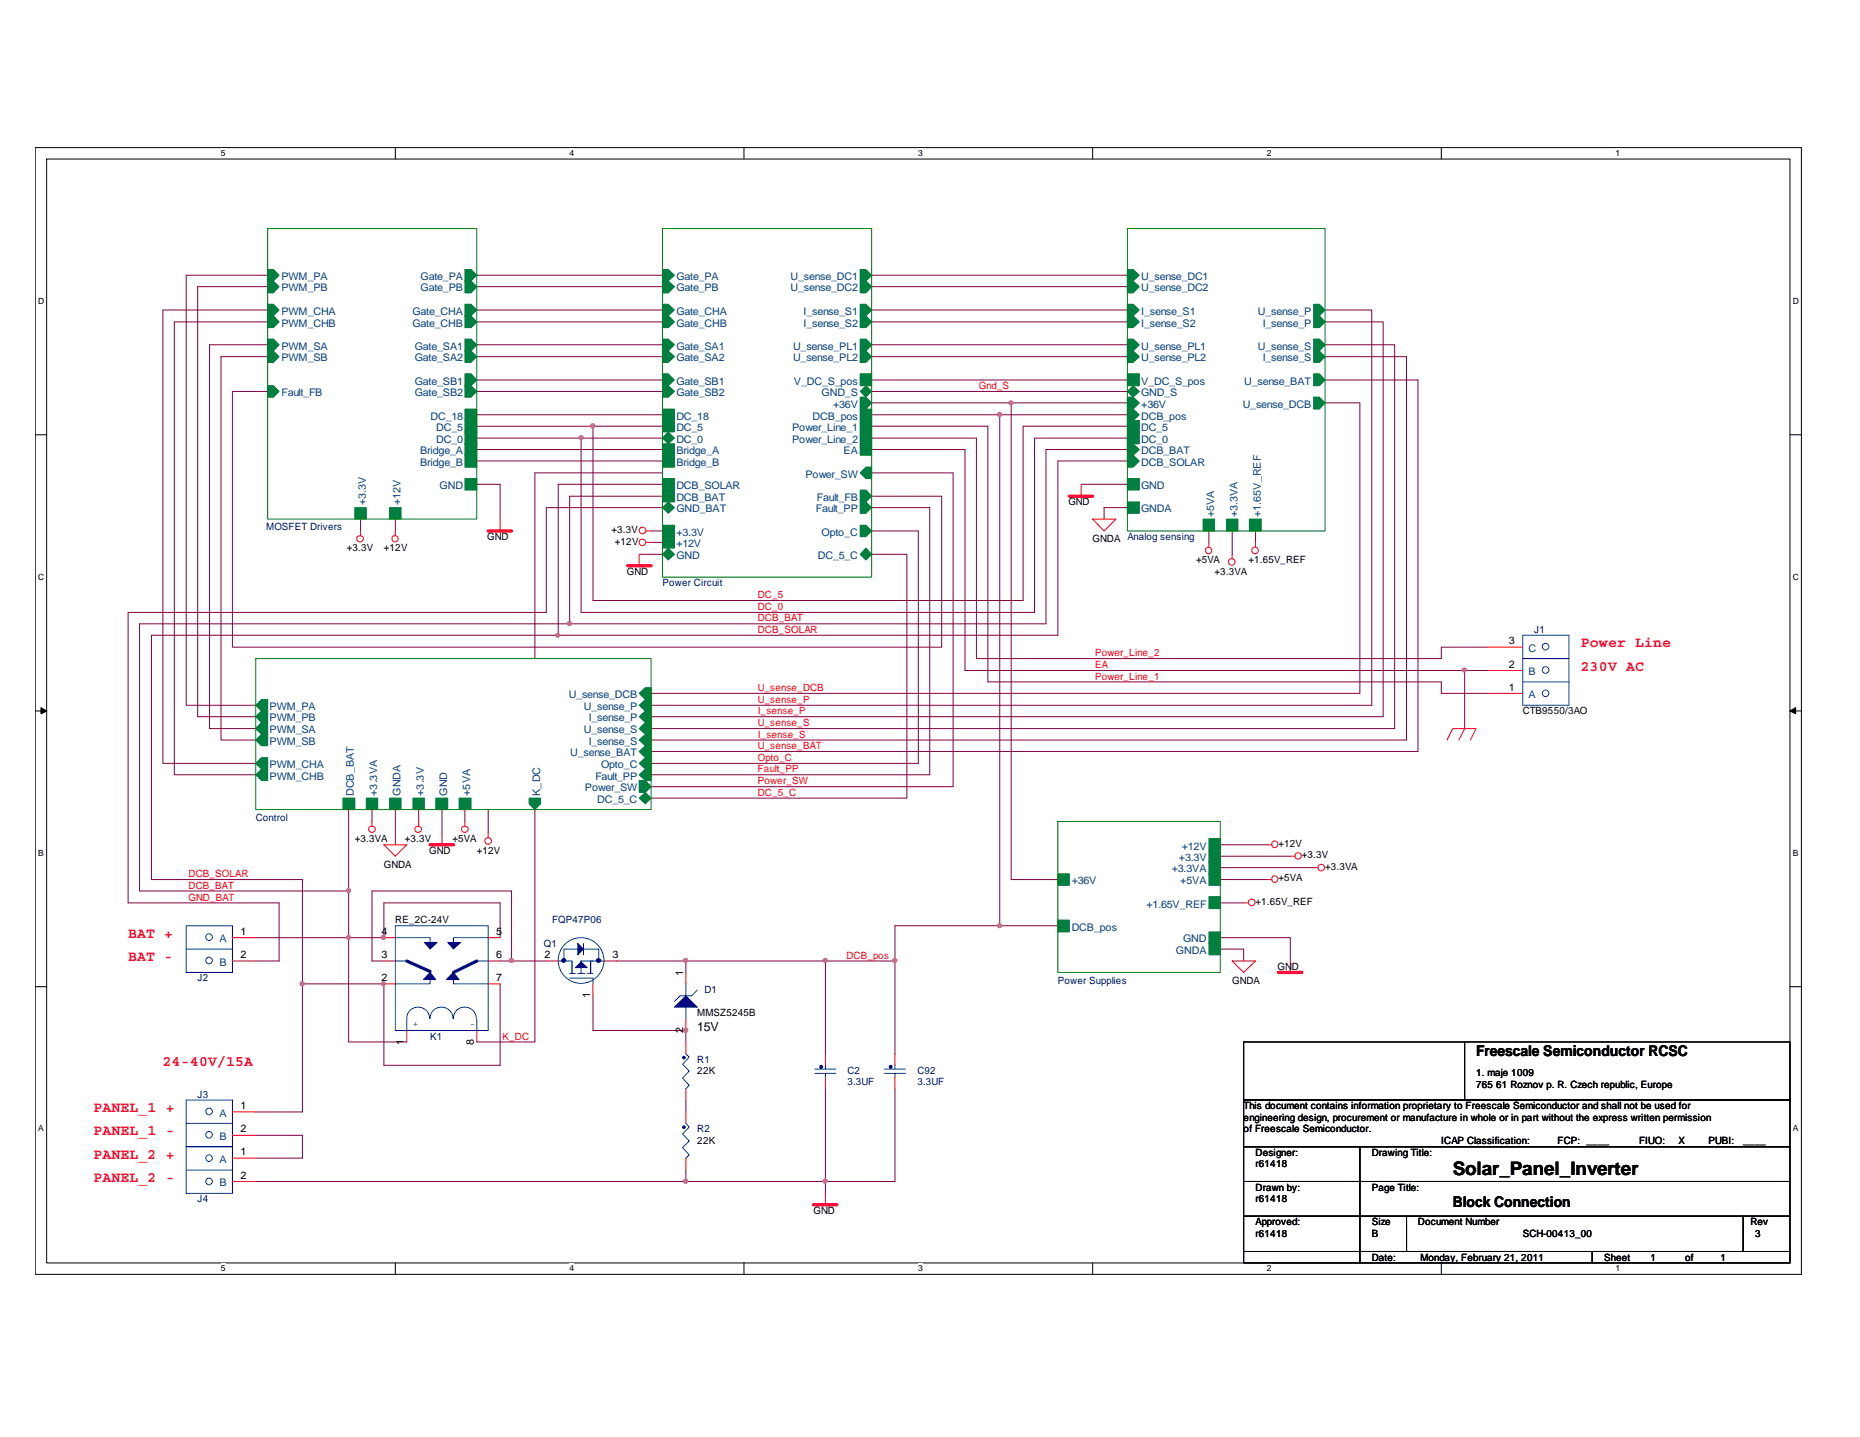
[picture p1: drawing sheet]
<svg xmlns="http://www.w3.org/2000/svg" width="279mm" height="216mm" viewBox="0 0 279 216" stroke-linecap="round" stroke-linejoin="round" font-family="sans-serif">
<path d="M5.3 22.2h265.3v169.3h-265.3zM7 23.9h261.9v165.8h-261.9z" fill="none" stroke="#000" stroke-width=".15"/>
<g fill="#fff">
<path d="M33.2 22.3h.6v1.4h-.6z"/>
<path d="M33.2 189.9h.6v1.3h-.6z"/>
</g>
<path d="M59.4 22.2v1.7M59.4 189.7v1.8" fill="none" stroke="#000" stroke-width=".15"/>
<g fill="#fff">
<path d="M85.6 22.3h.6v1.4h-.6z"/>
<path d="M85.6 189.9h.6v1.3h-.6z"/>
</g>
<path d="M111.8 22.2v1.7M111.8 189.7v1.8" fill="none" stroke="#000" stroke-width=".15"/>
<g fill="#fff">
<path d="M137.9 22.3h.7v1.4h-.7z"/>
<path d="M137.9 189.9h.7v1.3h-.7z"/>
</g>
<path d="M164.1 22.2v1.7M164.1 189.7v1.8" fill="none" stroke="#000" stroke-width=".15"/>
<g fill="#fff">
<path d="M190.3 22.3h.7v1.4h-.7z"/>
<path d="M190.3 189.9h.7v1.3h-.7z"/>
</g>
<path d="M216.5 22.2v1.7M216.5 189.7v1.8" fill="none" stroke="#000" stroke-width=".15"/>
<g fill="#fff">
<path d="M242.7 22.3h.6v1.4h-.6z"/>
<path d="M242.7 189.9h.6v1.3h-.6z"/>
<path d="M5.7 44.6h.9v1.3h-.9z"/>
<path d="M269.3 44.6h.9v1.3h-.9z"/>
<path d="M5.7 86h.9v1.4h-.9z"/>
<path d="M269.3 86h.9v1.4h-.9z"/>
</g>
<path d="M5.3 65.3h1.7M268.9 65.3h1.7" fill="none" stroke="#000" stroke-width=".15"/>
<g fill="#fff">
<path d="M5.7 127.5h.8v1.4h-.8z"/>
<path d="M269.3 127.5h.8v1.4h-.8z"/>
</g>
<path d="M5.3 106.8h1.7M268.9 106.8h1.7" fill="none" stroke="#000" stroke-width=".15"/>
<path d="M6.2 106.3l.8 .5-.8 .4zM268.9 106.8l.8-.5v.9z" fill="#000" stroke="#000" stroke-width=".15"/>
<g fill="#fff">
<path d="M5.7 168.9h.8v1.4h-.8z"/>
<path d="M269.3 168.9h.8v1.4h-.8z"/>
</g>
<g fill="none" stroke="#000" stroke-width=".15">
<path d="M5.3 148.2h1.7M186.8 156.5h82.1v8.8h-82.1zM220 156.5v8.8M268.9 148.2h1.7M186.8 165.3h82.1v7h-82.1zM186.8 172.3h17.5v5.2h-17.5zM186.8 177.5h17.5v5.2h-17.5zM204.3 172.3h64.6v5.2h-64.6zM204.3 177.5h64.6v5.2h-64.6zM186.8 182.7h17.5v5.3h-17.5zM186.8 188h17.5v1.7h-17.5zM204.3 188h34.9v1.7h-34.9z"/>
<path d="M204.3 182.7h7v5.3h-7zM211.3 182.7h50.6v5.3h-50.6zM239.2 188h29.7v1.7h-29.7zM261.9 182.7h7v5.3h-7z"/>
</g>
<g fill="none" stroke="#800040" stroke-width=".15">
<path d="M40.2 48.4h-14v68h12.2M40.2 51.8h-8.7v57.7h6.9M40.2 46.6h-15.7v68.1h13.9M40.2 53.6h-7v57.6h5.2M40.2 41.4h-12.2v64.6h10.4M40.2 58.8h-5.3v38.4h106.6v-22.6h-10.6M40.2 43.1h-10.5v64.6h8.7M71.6 51.8h27.9M71.6 53.6h27.9M71.6 58.8h27.9M71.6 57.1h27.9M71.6 46.6h27.9"/>
<path d="M71.6 48.4h27.9M71.6 43.1h27.9M71.6 41.4h27.9M130.9 51.8h38.5M130.9 53.6h38.5M130.9 58.8h38.5M130.9 57.1h38.5M130.9 43.1h38.5M130.9 41.4h38.5M130.9 46.6h38.5M130.9 48.4h38.5M199 57.1h14v55.8h-115.2"/>
<path d="M199 46.6h7.1v59.4h-108.3M199 53.6h12.3v57.6h-113.5M199 48.4h8.8v59.3h-110M199 51.8h10.5v57.7M54.2 78v1.8M59.4 78v1.8M71.6 65.8h15.7M71.6 67.5h27.9M71.6 69.3h27.9M71.6 62.3h27.9M71.6 72.8h3.5v5.2M71.6 64h17.5"/>
<path d="M87.3 65.8h12.2M87.3 65.8v26.2h68.1v-26.2h14M89.1 64h10.4M97.8 79.8h1.7M99.5 76.3h-17.4v15.7h-62.9v43.7h22.7v8.7h-3.5M99.5 71h-19.2v28M99.5 74.6h-13.9v19.1M99.5 72.8h-15.6v22.6M130.9 71h12.3v47.2h-45.4M130.9 79.8h7v34.9h-40.1M130.9 67.5h14.1v33.2h75M130.9 76.3h8.8v40.1h-41.9"/>
<path d="M130.9 65.8h15.8v33.1h69.8v-1.7h7M130.9 62.3h19.3M130.9 60.5h21M130.9 64h17.5v38.5h68.1v1.7h7M150.2 62.3v76.8M150.2 62.3h19.2M151.9 60.5v71.6h7M151.9 60.5h17.5M162.4 72.8h7M169.4 76.3h-3.6v1.7M169.4 69.3h-10.5v26.1h-75M169.4 67.5h-12.3v26.2h-71.5"/>
<path d="M169.4 64h-15.7v26.2h-64.6v-26.2M181.6 79.8v1.7M185.1 79.8v3.5M188.6 79.8v1.7M199 60.5h5.3v43.7h-106.5M83.9 95.4h-61.2v36.7h22.7v15.7h12.3v12.3h17.4v-12.3M85.6 93.7h-64.6v40.2h31.4M96 83.3h3.5M97.8 81.5h1.7M130.9 83.3h5.3v36.6h-38.4M97.8 109.5h111.7M220 100.7h3.5"/>
<path d="M220 100.7v8.8M52.4 133.9v7M52.4 121.6v12.3M55.9 121.6v1.8M59.4 121.6v5.3M62.9 121.6v1.8M66.4 121.6v3.5M69.8 121.6v1.8M73.3 121.6v3.5M80.3 121.6v34.9h-8.7M150.2 139.1h-15.8v5.3M150.2 139.1h8.7"/>
<path d="M183.3 132.1h7M183.3 130.4h14M183.3 128.6h10.5M183.3 126.9h7M183.3 135.7h3.5M38.4 140.9h14M45.4 147.8v19.3h-7M52.4 140.9v15.6h8.7M52.4 140.9h5.3v-5.2h17.4v5.2M57.7 144.4h-1.8v-10.5h20.9v10.5M75.1 144.4h1.7M76.8 144.4h5.3"/>
<path d="M89.1 149.6v5.2h13.9v1.7M92.6 144.4h10.4v1.7M103 144.4h21M124 144.4v13.9M124 144.4h10.4M134.4 144.4v13.9M183.3 140.9h10.5v3.5M183.3 142.6h3.5v1.8M38.4 170.6h7v3.4h-7M38.4 177.5h64.6M103 175.8v1.7M103 177.5h21"/>
<path d="M103 165.3v1.8M124 163.6v13.9M124 177.5v1.8M134.4 163.6v13.9h-10.4"/>
</g>
<g fill="#f0f" stroke="#f0f" stroke-width=".15">
<circle cx="57.6" cy="140.8" r=".31"/>
<circle cx="76.8" cy="144.3" r=".31"/>
<circle cx="57.6" cy="147.8" r=".3"/>
<circle cx="45.4" cy="147.8" r=".31"/>
<circle cx="85.5" cy="93.7" r=".32"/>
<circle cx="103" cy="154.8" r=".32"/>
<circle cx="83.8" cy="95.4" r=".3"/>
<circle cx="134.4" cy="144.3" r=".31"/>
<circle cx="150.2" cy="139.1" r=".31"/>
<circle cx="52.4" cy="133.8" r=".31"/>
<circle cx="52.4" cy="140.8" r=".31"/>
<circle cx="220" cy="100.7" r=".31"/>
<circle cx="87.3" cy="65.7" r=".3"/>
<circle cx="103" cy="177.5" r=".32"/>
<circle cx="150.1" cy="62.3" r=".32"/>
<circle cx="89" cy="64" r=".32"/>
<circle cx="124" cy="144.3" r=".31"/>
<circle cx="103" cy="144.3" r=".31"/>
<circle cx="124" cy="177.5" r=".32"/>
<circle cx="151.9" cy="60.5" r=".31"/>
</g>
<g fill="none" stroke="#f00" stroke-width=".15">
<path d="M54.2 79.8v.7M59.4 79.8v.7M75.1 78v1.8M97.1 79.8h.7M162.4 72.8v1.8M164.1 78h3.5l-1.8 1.8zM96 83.3v1.7M97.1 81.5h.7M181.6 81.5v.7M185.1 83.3v.6M188.6 81.5v.7M223.5 97.2h5.2"/>
<path d="M217.4 111.2l.8-1.7h3.5l-.8 1.7M220 109.5l-.8 1.7M223.5 104.2h5.2M223.5 100.7h5.2M55.9 123.4v.7M57.7 126.9h3.4l-1.7 1.7zM62.9 123.4v.7M66.4 125.1v1.8M69.8 123.4v.7M73.3 125.1v.8M186.8 135.7h.7M190.3 132.1h.7"/>
<path d="M190.3 126.9h.7M193.8 128.6h.7M197.3 130.4h.7M34.9 140.9h3.5M34.9 144.4h3.5M57.7 140.9h1.7M57.7 147.8h1.7M57.7 144.4h1.7M61.1 154.8v1.7M71.6 154.8v1.7M73.3 140.9h1.8M73.3 144.4h1.8"/>
<path d="M73.3 147.8h1.8M82.1 144.4h1.8M89.1 147.8v1.8M90.8 144.4h1.8M103 156.5v1.8M103 153.1v1.7M103 146.1v1.7M124 158.3v1.8M134.4 158.3v1.8M185.1 144.4h3.5l-1.8 1.7zM193.8 144.4v1.7M34.9 167.1h3.5"/>
<path d="M34.9 170.6h3.5M34.9 174h3.5M34.9 177.5h3.5M103 167.1v1.7M103 174v1.8M103 163.6v1.7M124 179.3v1.7M124 161.8v1.8M134.4 161.8v1.8"/>
<circle cx="96.5" cy="79.7" r=".5"/>
<circle cx="54.1" cy="80.9" r=".49"/>
<circle cx="59.3" cy="80.9" r=".48"/>
<circle cx="96.5" cy="81.5" r=".5"/>
<circle cx="181.5" cy="82.7" r=".49"/>
<circle cx="185" cy="84.4" r=".5"/>
<circle cx="188.5" cy="82.7" r=".5"/>
<circle cx="55.9" cy="124.6" r=".49"/>
<circle cx="62.8" cy="124.6" r=".49"/>
<circle cx="69.8" cy="124.6" r=".49"/>
<circle cx="73.3" cy="126.3" r=".5"/>
<circle cx="188" cy="135.6" r=".5"/>
<circle cx="191.5" cy="126.8" r=".49"/>
<circle cx="191.5" cy="132.1" r=".49"/>
<circle cx="195" cy="128.6" r=".48"/>
<circle cx="198.5" cy="130.4" r=".5"/>
</g>
<path d="M73.3 79.8h3.5M160.6 74.6h3.5M94.3 85h3.5M64.6 126.9h3.5M192 146.1h3.5M122.2 181h3.5" fill="none" stroke="#f00" stroke-width=".5"/>
<g fill="#008040" stroke="#008040" stroke-width=".15">
<path d="M69.8 71.9h1.8v1.7h-1.8z" fill-rule="evenodd"/>
<path d="M69.8 40.5h1l.8 .9-.8 .8h-1z" fill-rule="evenodd"/>
<path d="M69.8 42.2h1l.8 .9-.8 .9h-1z" fill-rule="evenodd"/>
<path d="M58.5 76.3h1.7v1.7h-1.7z" fill-rule="evenodd"/>
<path d="M40.2 50.9h.9l.8 .9-.8 .9h-.9z" fill-rule="evenodd"/>
<path d="M40.2 52.7h.9l.8 .9-.8 .8h-.9z" fill-rule="evenodd"/>
<path d="M40.2 40.5h.9l.8 .9-.8 .8h-.9z" fill-rule="evenodd"/>
<path d="M40.2 42.2h.9l.8 .9-.8 .9h-.9z" fill-rule="evenodd"/>
<path d="M40.2 45.7h.9l.8 .9-.8 .8h-.9z" fill-rule="evenodd"/>
<path d="M40.2 47.4h.9l.8 1-.8 .8h-.9z" fill-rule="evenodd"/>
<path d="M69.8 45.7h1l.8 .9-.8 .8h-1z" fill-rule="evenodd"/>
<path d="M69.8 47.4h1l.8 1-.8 .8h-1z" fill-rule="evenodd"/>
<path d="M53.3 76.3h1.7v1.7h-1.7z" fill-rule="evenodd"/>
<path d="M69.8 66.7h1.8v1.7h-1.8z" fill-rule="evenodd"/>
<path d="M69.8 64.9h1.8v1.8h-1.8z" fill-rule="evenodd"/>
<path d="M69.8 63.2h1.8v1.7h-1.8z" fill-rule="evenodd"/>
<path d="M69.8 56.2h1l.8 .9-.8 .9h-1z" fill-rule="evenodd"/>
<path d="M69.8 58h1l.8 .8-.8 .9h-1z" fill-rule="evenodd"/>
<path d="M69.8 50.9h1l.8 .9-.8 .9h-1z" fill-rule="evenodd"/>
<path d="M69.8 52.7h1l.8 .9-.8 .8h-1z" fill-rule="evenodd"/>
<path d="M69.8 68.4h1.8v1.8h-1.8z" fill-rule="evenodd"/>
<path d="M40.2 58h.9l.8 .8-.8 .9h-.9z" fill-rule="evenodd"/>
<path d="M69.8 61.5h1.8v1.7h-1.8z" fill-rule="evenodd"/>
<path d="M96 106l.9-.9h.9v1.7h-.9z" fill-rule="evenodd"/>
<path d="M96.9 108.5h.9v1.8h-.9l-.9-.8z" fill-rule="evenodd"/>
<path d="M39.3 108.5h.9v1.8h-.9l-.9-.8z" fill-rule="evenodd"/>
<path d="M38.4 111.2l.9-.9h.9v1.7h-.9z" fill-rule="evenodd"/>
<path d="M38.4 106l.9-.9h.9v1.7h-.9z" fill-rule="evenodd"/>
<path d="M96 107.7l.9-.9h.9v1.7h-.9z" fill-rule="evenodd"/>
<path d="M38.4 107.7l.9-.9h.9v1.7h-.9z" fill-rule="evenodd"/>
<path d="M96 111.2l.9-.9h.9v1.7h-.9z" fill-rule="evenodd"/>
<path d="M38.4 114.7l.9-.9h.9v1.7h-.9z" fill-rule="evenodd"/>
<path d="M38.4 116.4l.9-.9h.9v1.8h-.9z" fill-rule="evenodd"/>
<path d="M51.5 119.9h1.8v1.7h-1.8z" fill-rule="evenodd"/>
<path d="M96 112.9l.9-.9h.9v1.8h-.9z" fill-rule="evenodd"/>
<path d="M79.5 119.9h1.7v.9l-.9 .8-.8-.8z" fill-rule="evenodd"/>
<path d="M58.5 119.9h1.7v1.7h-1.7z" fill-rule="evenodd"/>
<path d="M62 119.9h1.7v1.7h-1.7z" fill-rule="evenodd"/>
<path d="M55 119.9h1.7v1.7h-1.7z" fill-rule="evenodd"/>
<path d="M65.5 119.9h1.8v1.7h-1.8z" fill-rule="evenodd"/>
<path d="M96 104.2l.9-.9h.9v1.8h-.9z" fill-rule="evenodd"/>
<path d="M96 114.7l.9-.9h.9v1.7h-.9z" fill-rule="evenodd"/>
<path d="M96 116.4l.9-.9h.9v1.8h-.9z" fill-rule="evenodd"/>
<path d="M69 119.9h1.8v1.7h-1.8z" fill-rule="evenodd"/>
<path d="M96 117.3h.9l.9 .9-.9 .9h-.9z" fill-rule="evenodd"/>
<path d="M96 119.9l.9-.8 .9 .8-.9 .9z" fill-rule="evenodd"/>
<path d="M181.6 127.8h1.7v1.7h-1.7z" fill-rule="evenodd"/>
<path d="M181.6 126h1.7v1.8h-1.7z" fill-rule="evenodd"/>
<path d="M181.6 141.7h1.7v1.8h-1.7z" fill-rule="evenodd"/>
<path d="M181.6 140h1.7v1.7h-1.7z" fill-rule="evenodd"/>
<path d="M181.6 129.5h1.7v1.8h-1.7z" fill-rule="evenodd"/>
<path d="M181.6 134.7h1.7v1.8h-1.7z" fill-rule="evenodd"/>
<path d="M181.6 131.3h1.7v1.7h-1.7z" fill-rule="evenodd"/>
<path d="M158.9 131.3h1.7v1.7h-1.7z" fill-rule="evenodd"/>
<path d="M158.9 138.2h1.7v1.8h-1.7z" fill-rule="evenodd"/>
<path d="M169.4 45.7h.8l.9 .9-.9 .8h-.8z" fill-rule="evenodd"/>
<path d="M187.7 78h1.8v1.8h-1.8z" fill-rule="evenodd"/>
<path d="M184.2 78h1.8v1.8h-1.8z" fill-rule="evenodd"/>
<path d="M169.4 75.4h1.7v1.7h-1.7z" fill-rule="evenodd"/>
<path d="M197.3 45.7h.9l.8 .9-.8 .8h-.9z" fill-rule="evenodd"/>
<path d="M197.3 50.9h.9l.8 .9-.8 .9h-.9z" fill-rule="evenodd"/>
<path d="M197.3 47.4h.9l.8 1-.8 .8h-.9z" fill-rule="evenodd"/>
<path d="M197.3 52.7h.9l.8 .9-.8 .8h-.9z" fill-rule="evenodd"/>
<path d="M180.7 78h1.7v1.8h-1.7z" fill-rule="evenodd"/>
<path d="M169.4 50.9h.8l.9 .9-.9 .9h-.8z" fill-rule="evenodd"/>
<path d="M169.4 52.7h.8l.9 .9-.9 .8h-.8z" fill-rule="evenodd"/>
<path d="M169.4 58.8l.8-.8 .9 .8-.9 .9z" fill-rule="evenodd"/>
<path d="M169.4 68.4h.8l.9 .9-.9 .9h-.8z" fill-rule="evenodd"/>
<path d="M197.3 56.2h.9l.8 .9-.8 .9h-.9z" fill-rule="evenodd"/>
<path d="M169.4 66.7h.8l.9 .8-.9 .9h-.8z" fill-rule="evenodd"/>
<path d="M169.4 56.2h1.7v1.8h-1.7z" fill-rule="evenodd"/>
<path d="M169.4 71.9h1.7v1.7h-1.7z" fill-rule="evenodd"/>
<path d="M169.4 64.9h1.7v1.8h-1.7z" fill-rule="evenodd"/>
<path d="M169.4 40.5h.8l.9 .9-.9 .8h-.8z" fill-rule="evenodd"/>
<path d="M169.4 42.2h.8l.9 .9-.9 .9h-.8z" fill-rule="evenodd"/>
<path d="M169.4 63.2h1.7v1.7h-1.7z" fill-rule="evenodd"/>
<path d="M197.3 59.7h.9l.8 .8-.8 1h-.9z" fill-rule="evenodd"/>
<path d="M169.4 59.7h.8l.9 .8-.9 1h-.8z" fill-rule="evenodd"/>
<path d="M169.4 61.5h.8l.9 .8-.9 .9h-.8z" fill-rule="evenodd"/>
<path d="M169.4 47.4h.8l.9 1-.9 .8h-.8z" fill-rule="evenodd"/>
<path d="M99.5 40.5h.9l.9 .9-.9 .8h-.9z" fill-rule="evenodd"/>
<path d="M129.2 63.2h1.7v1.7h-1.7z" fill-rule="evenodd"/>
<path d="M99.5 42.2h.9l.9 .9-.9 .9h-.9z" fill-rule="evenodd"/>
<path d="M129.2 45.7h.9l.8 .9-.8 .8h-.9z" fill-rule="evenodd"/>
<path d="M129.2 47.4h.9l.8 1-.8 .8h-.9z" fill-rule="evenodd"/>
<path d="M129.2 64.9h1.7v1.8h-1.7z" fill-rule="evenodd"/>
<path d="M129.2 50.9h.9l.8 .9-.8 .9h-.9z" fill-rule="evenodd"/>
<path d="M129.2 52.7h.9l.8 .9-.8 .8h-.9z" fill-rule="evenodd"/>
<path d="M129.2 58.8l.9-.8 .8 .8-.8 .9z" fill-rule="evenodd"/>
<path d="M100.4 82.4l.9 .9-.9 .8-.9-.8z" fill-rule="evenodd"/>
<path d="M99.5 56.2h.9l.9 .9-.9 .9h-.9z" fill-rule="evenodd"/>
<path d="M99.5 50.9h.9l.9 .9-.9 .9h-.9z" fill-rule="evenodd"/>
<path d="M99.5 58h.9l.9 .8-.9 .9h-.9z" fill-rule="evenodd"/>
<path d="M99.5 52.7h.9l.9 .9-.9 .8h-.9z" fill-rule="evenodd"/>
<path d="M129.2 61.5h1.7v1.7h-1.7z" fill-rule="evenodd"/>
<path d="M99.5 66.7h1.8v1.7h-1.8z" fill-rule="evenodd"/>
<path d="M99.5 68.4h1.8v1.8h-1.8z" fill-rule="evenodd"/>
<path d="M129.2 66.7h1.7v1.7h-1.7z" fill-rule="evenodd"/>
<path d="M99.5 80.6h1.8v1.8h-1.8z" fill-rule="evenodd"/>
<path d="M99.5 73.6h1.8v1.8h-1.8z" fill-rule="evenodd"/>
<path d="M99.5 45.7h.9l.9 .9-.9 .8h-.9z" fill-rule="evenodd"/>
<path d="M99.5 47.4h.9l.9 1-.9 .8h-.9z" fill-rule="evenodd"/>
<path d="M99.5 76.3l.9-.9 .9 .9-.9 .8z" fill-rule="evenodd"/>
<path d="M99.5 71.9h1.8v1.7h-1.8z" fill-rule="evenodd"/>
<path d="M129.2 78.9h.9l.8 .9-.8 .8h-.9z" fill-rule="evenodd"/>
<path d="M129.2 73.6h.9l.8 1-.8 .8h-.9z" fill-rule="evenodd"/>
<path d="M129.2 75.4h.9l.8 .9-.8 .8h-.9z" fill-rule="evenodd"/>
<path d="M99.5 78.9h1.8v1.7h-1.8z" fill-rule="evenodd"/>
<path d="M129.2 56.2h1.7v1.8h-1.7z" fill-rule="evenodd"/>
<path d="M99.5 63.2h1.8v1.7h-1.8z" fill-rule="evenodd"/>
<path d="M100.4 64.9l.9 .9-.9 .9-.9-.9z" fill-rule="evenodd"/>
<path d="M129.2 71l.9-.8h.8v1.7h-.8z" fill-rule="evenodd"/>
<path d="M129.2 40.5h.9l.8 .9-.8 .8h-.9z" fill-rule="evenodd"/>
<path d="M129.2 42.2h.9l.8 .9-.8 .9h-.9z" fill-rule="evenodd"/>
<path d="M129.2 59.7h.9l.8 .8-.8 1h-.9z" fill-rule="evenodd"/>
<path d="M99.5 61.5h1.8v1.7h-1.8z" fill-rule="evenodd"/>
<path d="M130.1 82.4l.8 .9-.8 .8-.9-.8z" fill-rule="evenodd"/>
</g>
<path d="M40.2 34.3h31.4v43.7h-31.4zM99.5 34.3h31.4v52.4h-31.4zM169.4 34.3h29.6v45.5h-29.6zM38.4 98.9h59.4v22.7h-59.4zM158.9 123.4h24.4v22.7h-24.4z" fill="none" stroke="#008000" stroke-width=".15"/>
<g fill="none" stroke="#00f" stroke-width=".15">
<path d="M228.7 98.9h7M228.7 95.4h7v10.6h-7zM228.7 102.5h7M28 139.1h6.9v7h-6.9zM59.4 139.1h13.9v15.7h-13.9zM28 142.6h6.9M59.4 144.4h1.7M59.4 140.9h5.2v.8M61.1 153a1.72 1.72 0 0 1 1.7-1.7 1.72 1.72 0 0 1 1.7 1.7M61.1 153.1v1.7M64.6 153a1.72 1.72 0 0 1 1.7-1.7 1.72 1.72 0 0 1 1.7 1.7M64.6 147v.8h-5.2"/>
<path d="M68.1 147v.8h5.2M68.1 153a1.72 1.72 0 0 1 1.7-1.7 1.72 1.72 0 0 1 1.7 1.7M71.6 153.1v1.7M71.8 144.4h1.5M73.3 140.9h-5.2v.8M83.9 144.4h2v1.8M85.6 146.2h.8M85.6 147h3.5v.8M85.9 144.5v1.6M86.8 142.6h-2.1v1.8M86.8 146.2h1.1M87.3 144.4h1.4"/>
<path d="M87.3 144.4v.6M87.3 144.4v1.8M87.6 142.6h2.3v1.8M87.6 141.7v1.8M88.2 146.2h.9M89.1 144.4h-.4v1.7M90.8 144.4h-2.1v1.8M103 158.3l.5 .5-1 1.1 1 1-1 1.1 1 1.1-.5 .5M103 151.3v1.8M103 147.8v1.8M104.7 148.7l-.8 .9h-1.7l-.9 .9M28 172.3v-7h6.9v7"/>
<path d="M28 168.8h6.9M28 172.3v7h6.9v-7M28 175.8h6.9M28 172.3h6.9M103 168.8l.5 .6-1 1 1 1-1 1 1 1.1-.5 .5M122.4 161.3h3.2M122.4 160.6h3.2M124 161.3v.5M124 160.1v.5M132.9 161.3h3.1M132.9 160.6h3.1M134.4 160.1v.5"/>
<path d="M134.4 161.3v.5"/>
<circle cx="232.2" cy="97.2" r=".5"/>
<circle cx="232.2" cy="100.7" r=".5"/>
<circle cx="232.2" cy="104.2" r=".5"/>
<circle cx="31.4" cy="144.3" r=".5"/>
<circle cx="31.4" cy="140.8" r=".5"/>
<circle cx="87.3" cy="144.3" r="3.4"/>
<circle cx="31.4" cy="174" r=".5"/>
<circle cx="31.4" cy="177.5" r=".5"/>
<circle cx="31.4" cy="167" r=".5"/>
<circle cx="31.4" cy="170.5" r=".5"/>
</g>
<g fill="#00f" stroke="#00f" stroke-width=".15">
<path d="M133.6 160.1h.3l.1 .2-.2 .3-.2-.2z" fill-rule="evenodd"/>
<path d="M86.8 141.7l.8 .9-.8 .9z" fill-rule="evenodd"/>
<path d="M86.4 145.4l.9-.9 .9 .9z" fill-rule="evenodd"/>
<path d="M123.2 160.1h.3l.1 .2-.3 .3-.1-.2z" fill-rule="evenodd"/>
<path d="M102.6 169.2h.3l.1 .2-.1 .1-.2 .1-.1-.1z" fill-rule="evenodd"/>
<path d="M102.6 158.7h.3l.1 .2-.1 .1-.2 .1-.1-.1z" fill-rule="evenodd"/>
<path d="M67.3 141.6h1.9l-1.1 1z" fill-rule="evenodd"/>
<path d="M63.7 141.6h2l-1.1 1z" fill-rule="evenodd"/>
<path d="M64.6 146.1l.9 1.1h-1.9z" fill-rule="evenodd"/>
<path d="M68.1 146.1l.9 1.1h-2z" fill-rule="evenodd"/>
<path d="M103 149.6l1.7 1.7h-3.4z" fill-rule="evenodd"/>
<circle cx="84.7" cy="144.3" r=".31"/>
<circle cx="89.9" cy="144.3" r=".31"/>
</g>
<path d="M61.1 144.4l3.5 1.6M71.6 144.4l-3.5 1.7" fill="none" stroke="#00f" stroke-width=".5"/>
<text font-size="2.8" x="218.2" y="176.6">Solar_Panel_Inverter</text>
<g font-size="2.2" fill="#f00">
<text x="237.5" y="97.2">Power Line</text>
<text x="237.5" y="100.7">230V AC</text>
<text x="19.2" y="140.9">BAT +</text>
<text x="19.2" y="144.4">BAT -</text>
<text x="24.5" y="160.1">24-40V/15A</text>
<text x="14" y="167.1">PANEL_1 +</text>
<text x="14" y="170.6">PANEL_1 -</text>
<text x="14" y="174.1">PANEL_2 +</text>
<text x="14" y="177.6">PANEL_2 -</text>
</g>
<g font-size="2.2">
<text x="221.7" y="158.6">Freescale Semiconductor RCSC</text>
<text x="218.2" y="181.4">Block Connection</text>
</g>
<text font-size="1.9" x="104.7" y="154.9">15V</text>
<g font-size="1.6" fill="#004080">
<text x="42.3" y="42.1">PWM_PA</text>
<text x="42.3" y="43.8">PWM_PB</text>
<text x="42.3" y="47.3">PWM_CHA</text>
<text x="62" y="47.3">Gate_CHA</text>
<text x="63.2" y="42.1">Gate_PA</text>
<text x="63.2" y="43.8">Gate_PB</text>
<text x="101.6" y="42.1">Gate_PA</text>
<text x="101.6" y="43.8">Gate_PB</text>
<text x="101.6" y="47.3">Gate_CHA</text>
<text x="118.8" y="42.1">U_sense_DC1</text>
<text x="118.8" y="43.8">U_sense_DC2</text>
<text x="120.7" y="47.3">I_sense_S1</text>
<text x="171.4" y="47.3">I_sense_S1</text>
<text x="171.4" y="42.1">U_sense_DC1</text>
<text x="171.4" y="43.8">U_sense_DC2</text>
<text x="189" y="47.3">U_sense_P</text>
<text x="42.3" y="52.5">PWM_SA</text>
<text x="42.3" y="49.1">PWM_CHB</text>
<text x="62" y="49.1">Gate_CHB</text>
<text x="62.3" y="52.5">Gate_SA1</text>
<text x="101.6" y="52.5">Gate_SA1</text>
<text x="101.6" y="49.1">Gate_CHB</text>
<text x="119.1" y="52.5">U_sense_PL1</text>
<text x="120.7" y="49.1">I_sense_S2</text>
<text x="171.4" y="52.5">U_sense_PL1</text>
<text x="171.4" y="49.1">I_sense_S2</text>
<text x="189" y="52.5">U_sense_S</text>
<text x="189.7" y="49.1">I_sense_P</text>
<text x="42.3" y="54.3">PWM_SB</text>
<text x="42.3" y="59.5">Fault_FB</text>
<text x="62.3" y="57.8">Gate_SB1</text>
<text x="62.3" y="59.5">Gate_SB2</text>
<text x="62.3" y="54.3">Gate_SA2</text>
<text x="101.6" y="57.8">Gate_SB1</text>
<text x="101.6" y="59.5">Gate_SB2</text>
<text x="101.6" y="54.3">Gate_SA2</text>
<text x="119.1" y="54.3">U_sense_PL2</text>
<text x="119.3" y="57.8">V_DC_S_pos</text>
<text x="123.4" y="59.5">GND_S</text>
<text x="171.4" y="54.3">U_sense_PL2</text>
<text x="171.4" y="59.5">GND_S</text>
<text x="171.4" y="57.8">V_DC_S_pos</text>
<text x="186.9" y="57.8">U_sense_BAT</text>
<text x="189.7" y="54.3">I_sense_S</text>
<text x="64.7" y="63">DC_18</text>
<text x="65.5" y="64.7">DC_5</text>
<text x="101.6" y="64.7">DC_5</text>
<text x="101.6" y="63">DC_18</text>
<text x="119" y="64.7">Power_Line_1</text>
<text x="122.1" y="63">DCB_pos</text>
<text x="125.1" y="61.2">+36V</text>
<text x="171.4" y="64.7">DC_5</text>
<text x="171.4" y="61.2">+36V</text>
<text x="171.4" y="63">DCB_pos</text>
<text x="186.7" y="61.2">U_sense_DCB</text>
<text x="63.1" y="68.3">Bridge_A</text>
<text x="63.1" y="70">Bridge_B</text>
<text x="65.5" y="66.5">DC_0</text>
<text x="101.6" y="68.3">Bridge_A</text>
<text x="101.6" y="70">Bridge_B</text>
<text x="101.6" y="66.5">DC_0</text>
<text x="119" y="66.5">Power_Line_2</text>
<text x="121" y="71.8">Power_SW</text>
<text x="126.7" y="68.3">EA</text>
<text x="171.4" y="70">DCB_SOLAR</text>
<text x="171.4" y="68.3">DCB_BAT</text>
<text x="171.4" y="66.5">DC_0</text>
<text x="54.9" y="75.9" transform="rotate(-90 54.9 75.9)">+3.3V</text>
<text x="60.2" y="75.9" transform="rotate(-90 60.2 75.9)">+12V</text>
<text x="66" y="73.5">GND</text>
<text x="101.6" y="75.3">DCB_BAT</text>
<text x="101.6" y="77">GND_BAT</text>
<text x="101.6" y="73.5">DCB_SOLAR</text>
<text x="122.6" y="77">Fault_PP</text>
<text x="122.7" y="75.3">Fault_FB</text>
<text x="171.4" y="77">GNDA</text>
<text x="171.4" y="73.5">GND</text>
<text x="182.4" y="77.7" transform="rotate(-90 182.4 77.7)">+5VA</text>
<text x="185.9" y="77.7" transform="rotate(-90 185.9 77.7)">+3.3VA</text>
<text x="189.4" y="77.7" transform="rotate(-90 189.4 77.7)">+1.65V_REF</text>
<text x="101.6" y="84">GND</text>
<text x="101.6" y="82.2">+12V</text>
<text x="101.6" y="80.5">+3.3V</text>
<text x="122.8" y="84">DC_5_C</text>
<text x="123.4" y="80.5">Opto_C</text>
<text x="229.6" y="101.5">B</text>
<text x="229.6" y="97.9">C</text>
<text x="40.5" y="106.7">PWM_PA</text>
<text x="85.4" y="104.9">U_sense_DCB</text>
<text x="87.7" y="106.7">U_sense_P</text>
<text x="229.6" y="104.9">A</text>
<text x="40.5" y="110.2">PWM_SA</text>
<text x="40.5" y="111.9">PWM_SB</text>
<text x="40.5" y="108.4">PWM_PB</text>
<text x="85.6" y="113.6">U_sense_BAT</text>
<text x="87.7" y="110.2">U_sense_S</text>
<text x="88.4" y="108.4">I_sense_P</text>
<text x="88.4" y="111.9">I_sense_S</text>
<text x="40.5" y="115.4">PWM_CHA</text>
<text x="40.5" y="117.1">PWM_CHB</text>
<text x="53.2" y="119.6" transform="rotate(-90 53.2 119.6)">DCB_BAT</text>
<text x="56.7" y="119.6" transform="rotate(-90 56.7 119.6)">+3.3VA</text>
<text x="60.2" y="119.6" transform="rotate(-90 60.2 119.6)">GNDA</text>
<text x="63.7" y="119.6" transform="rotate(-90 63.7 119.6)">+3.3V</text>
<text x="67.2" y="119.6" transform="rotate(-90 67.2 119.6)">GND</text>
<text x="70.6" y="119.6" transform="rotate(-90 70.6 119.6)">+5VA</text>
<text x="81.1" y="119.6" transform="rotate(-90 81.1 119.6)">K_DC</text>
<text x="87.9" y="118.9">Power_SW</text>
<text x="89.4" y="117.1">Fault_PP</text>
<text x="90.3" y="115.4">Opto_C</text>
<text x="89.7" y="120.6">DC_5_C</text>
<text x="176" y="131.1">+3.3VA</text>
<text x="177.1" y="129.4">+3.3V</text>
<text x="177.5" y="127.6">+12V</text>
<text x="161" y="132.9">+36V</text>
<text x="172.2" y="136.4">+1.65V_REF</text>
<text x="177.3" y="132.9">+5VA</text>
<text x="33" y="141.6">A</text>
<text x="161" y="139.8">DCB_pos</text>
<text x="176.7" y="143.3">GNDA</text>
<text x="177.7" y="141.6">GND</text>
<text x="33" y="145.1">B</text>
<text x="33" y="167.8">A</text>
<text x="33" y="171.3">B</text>
<text x="33" y="174.7">A</text>
<text x="33" y="178.2">B</text>
</g>
<g font-size="1.6">
<text x="226.7" y="100.3">2</text>
<text x="226.7" y="96.8">3</text>
<text x="226.7" y="103.7">1</text>
<text x="36.1" y="140.4">1</text>
<text x="36.1" y="144">2</text>
<text x="57.3" y="140.4">4</text>
<text x="57.3" y="144">3</text>
<text x="74.6" y="140.4">5</text>
<text x="74.6" y="144">6</text>
<text x="81.8" y="144">2</text>
<text x="92" y="144">3</text>
<text x="57.3" y="147.4">2</text>
<text x="74.6" y="147.4">7</text>
<text x="88.6" y="150" transform="rotate(-90 88.6 150)">1</text>
<text x="102.6" y="146.6" transform="rotate(-90 102.6 146.6)">1</text>
<text x="102.6" y="155.3" transform="rotate(-90 102.6 155.3)">2</text>
<text x="60.7" y="157" transform="rotate(-90 60.7 157)">1</text>
<text x="71.2" y="157" transform="rotate(-90 71.2 157)">8</text>
<text x="36.1" y="166.6">1</text>
<text x="36.1" y="170.1">2</text>
<text x="36.1" y="173.6">1</text>
<text x="36.1" y="177.1">2</text>
</g>
<g font-size="1.5" fill="#f00">
<text x="147" y="58.5">Gnd_S</text>
<text x="113.8" y="89.9">DC_5</text>
<text x="113.8" y="93.4">DCB_BAT</text>
<text x="113.8" y="95.1">DCB_SOLAR</text>
<text x="113.8" y="91.7">DC_0</text>
<text x="164.5" y="100.4">EA</text>
<text x="164.5" y="98.6">Power_Line_2</text>
<text x="113.8" y="105.6">U_sense_P</text>
<text x="113.8" y="107.3">I_sense_P</text>
<text x="113.8" y="103.8">U_sense_DCB</text>
<text x="164.5" y="102.1">Power_Line_1</text>
<text x="113.8" y="109.1">U_sense_S</text>
<text x="113.8" y="110.8">I_sense_S</text>
<text x="113.8" y="112.5">U_sense_BAT</text>
<text x="113.8" y="116.1">Fault_PP</text>
<text x="113.8" y="117.8">Power_SW</text>
<text x="113.8" y="114.3">Opto_C</text>
<text x="113.8" y="119.6">DC_5_C</text>
<text x="28.3" y="131.8">DCB_SOLAR</text>
<text x="28.3" y="135.3">GND_BAT</text>
<text x="28.3" y="133.5">DCB_BAT</text>
<text x="127.1" y="144">DCB_pos</text>
<text x="75.5" y="156.2">K_DC</text>
</g>
<g font-size="1.5">
<text x="160.5" y="75.9">GND</text>
<text x="52.1" y="82.9">+3.3V</text>
<text x="57.7" y="82.9">+12V</text>
<text x="73.2" y="81.1">GND</text>
<text x="91.9" y="80.1">+3.3V</text>
<text x="92.4" y="81.8">+12V</text>
<text x="164.1" y="81.5">GNDA Analog sensing</text>
<text x="94.2" y="86.4">GND</text>
<text x="179.7" y="84.6">+5VA</text>
<text x="182.4" y="86.4">+3.3VA</text>
<text x="187.5" y="84.6">+1.65V_REF</text>
<text x="228.7" y="107.3">CTB9550/3AO</text>
<text x="53.3" y="126.5">+3.3VA</text>
<text x="57.7" y="130.4">GNDA</text>
<text x="60.8" y="126.5">+3.3V</text>
<text x="64.5" y="128.3">GND</text>
<text x="68" y="126.5">+5VA</text>
<text x="71.6" y="128.3">+12V</text>
<text x="192" y="127.2">+12V</text>
<text x="195.5" y="128.9">+3.3V</text>
<text x="199" y="130.7">+3.3VA</text>
<text x="188.6" y="135.9">+1.65V_REF</text>
<text x="192" y="132.4">+5VA</text>
<text x="59.4" y="138.7">RE_2C-24V</text>
<text x="185.1" y="147.8">GNDA</text>
<text x="191.9" y="145.7">GND</text>
<text x="104.7" y="152.7">MMSZ5245B</text>
<text x="104.7" y="161.4">22K</text>
<text x="221.7" y="161.6">1. maje 1009</text>
<text x="186.8" y="166.6">This document contains information proprietary to Freescale Semiconductor and shall not be used for</text>
<text x="221.7" y="163.4">765 61 Roznov p. R. Czech republic, Europe</text>
<text x="104.7" y="171.9">22K</text>
<text x="186.8" y="168.4">engineering design, procurement or manufacture in whole or in part without the express written permission</text>
<text x="186.8" y="170.1">of Freescale Semiconductor.</text>
<text x="188.6" y="173.6">Designer:</text>
<text x="206.1" y="173.6">Drawing Title:</text>
<text x="216.5" y="171.9">ICAP Classification:</text>
<text x="234" y="171.9">FCP: ____</text>
<text x="246.2" y="171.9">FIUO:</text>
<text x="252.1" y="171.9">X</text>
<text x="256.7" y="171.9">PUBI:</text>
<text x="261.9" y="171.9">____</text>
<text x="188.6" y="178.9">Drawn by:</text>
<text x="188.6" y="175.4">r61418</text>
<text x="206.1" y="178.9">Page Title:</text>
<text x="122.2" y="182.4">GND</text>
<text x="188.6" y="184.1">Approved:</text>
<text x="188.6" y="185.9">r61418</text>
<text x="188.6" y="180.7">r61418</text>
<text x="206.1" y="184.1">Size</text>
<text x="206.1" y="185.9">B</text>
<text x="213" y="184.1">Document Number</text>
<text x="228.7" y="185.9">SCH-00413_00</text>
<text x="262.9" y="184.1">Rev</text>
<text x="263.7" y="185.9">3</text>
<text x="206.1" y="189.4">Date:</text>
<text x="213.4" y="189.4">Monday, February 21, 2011</text>
<text x="241" y="189.4">Sheet</text>
<text x="247.9" y="189.4">1</text>
<text x="253.1" y="189.4">of</text>
<text x="258.4" y="189.4">1</text>
</g>
<g font-size="1.5" fill="#000080">
<text x="40" y="79.6">MOSFET Drivers</text>
<text x="99.5" y="88.1">Power Circuit</text>
<text x="230.5" y="95.1">J1</text>
<text x="38.4" y="123.3">Control</text>
<text x="81.7" y="142.2">Q1</text>
<text x="82.9" y="138.7">FQP47P06</text>
<text x="29.7" y="147.5">J2</text>
<text x="105.8" y="149.2">D1</text>
<text x="158.9" y="147.8">Power Supplies</text>
<text x="64.6" y="156.2">K1</text>
<text x="104.7" y="159.7">R1</text>
<text x="127.3" y="161.4">C2</text>
<text x="137.8" y="161.4">C92</text>
<text x="29.7" y="164.9">J3</text>
<text x="127.3" y="163">3.3UF</text>
<text x="137.8" y="163">3.3UF</text>
<text x="104.7" y="170.1">R2</text>
<text x="29.7" y="180.7">J4</text>
</g>
<g font-size="1.5" fill="#00f">
<text x="62.9" y="153.6" transform="rotate(180 62.9 153.6)">+</text>
<text x="71.4" y="153.6" transform="rotate(180 71.4 153.6)">-</text>
</g>
<g font-size="1.3">
<text x="33.2" y="23.4">5</text>
<text x="85.6" y="23.4">4</text>
<text x="137.9" y="23.4">3</text>
<text x="190.3" y="23.4">2</text>
<text x="242.7" y="23.4">1</text>
<text x="5.7" y="45.6">D</text>
<text x="269.3" y="45.6">D</text>
<text x="5.7" y="87.1">C</text>
<text x="269.3" y="87.1">C</text>
<text x="5.7" y="128.6">B</text>
<text x="269.3" y="128.6">B</text>
<text x="5.7" y="170">A</text>
<text x="269.3" y="170">A</text>
<text x="33.2" y="191">5</text>
<text x="85.6" y="191">4</text>
<text x="137.9" y="191">3</text>
<text x="190.3" y="191">2</text>
<text x="242.7" y="191">1</text>
</g>
</svg>
